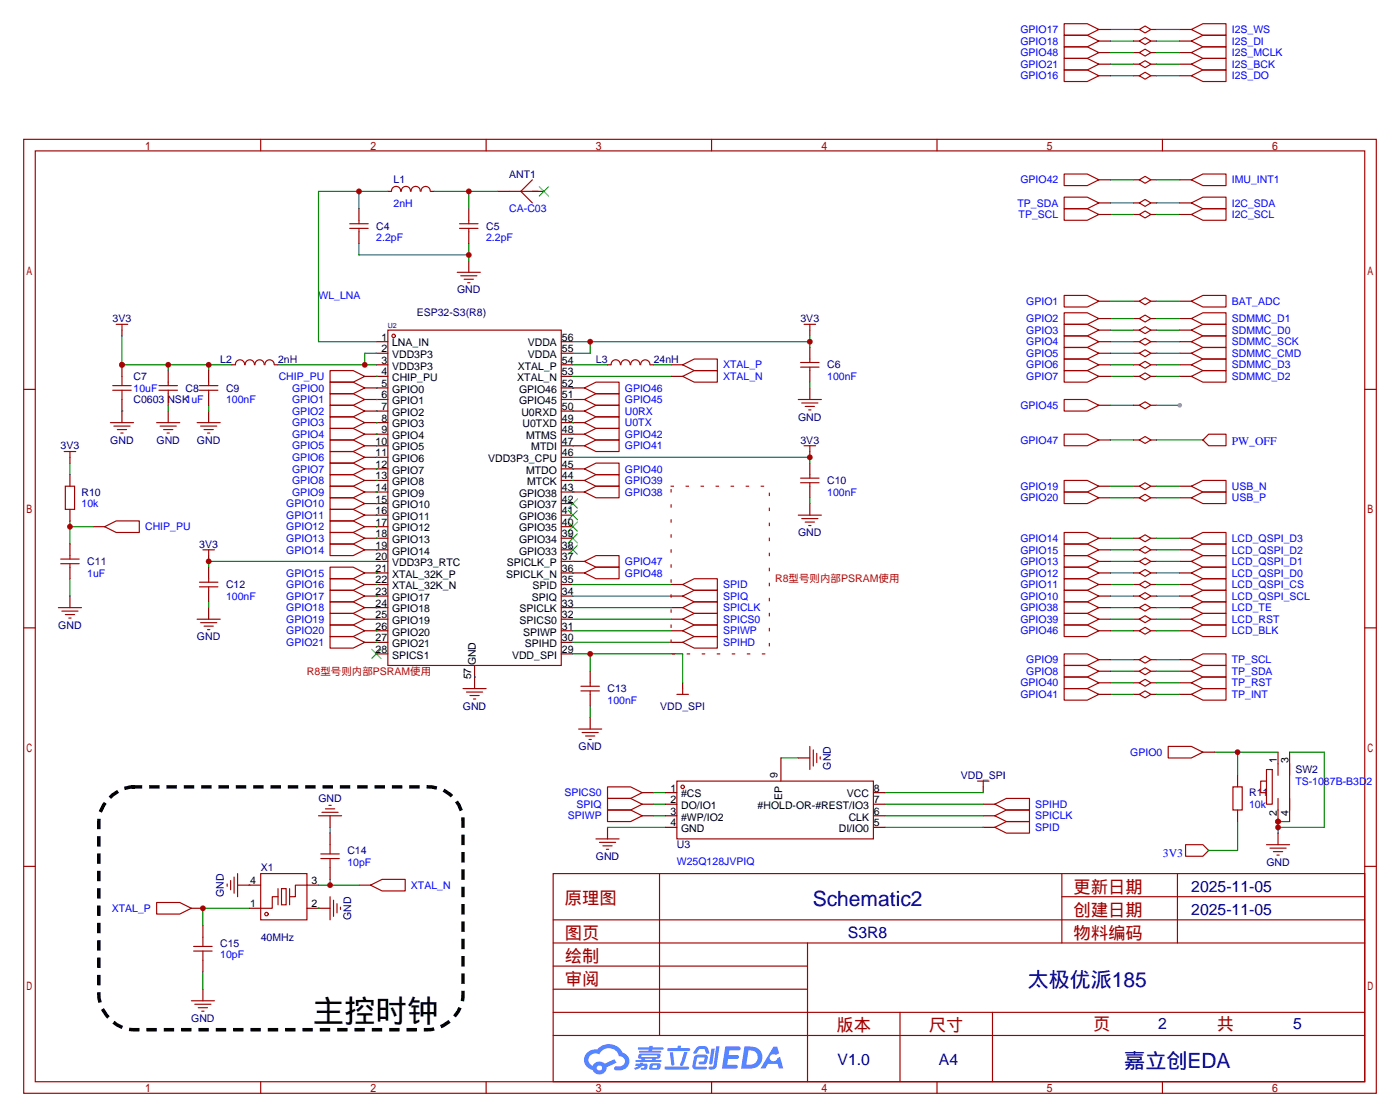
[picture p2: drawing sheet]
<svg xmlns="http://www.w3.org/2000/svg" width="308mm" height="245mm" viewBox="0 0 308 245" stroke-linecap="round" stroke-linejoin="round" font-family="sans-serif">
<g fill="none" stroke="#a10000" stroke-width=".25">
<path d="M5.2 30.6h297.2v209.6h-297.2zM7.7 33.1h292.1v204.5h-292.1zM57.3 30.6v2.5M106.8 30.6v2.5M156.3 30.6v2.5M205.9 30.6v2.5M255.4 30.6v2.5M5.2 85.5h2.5M299.8 85.5h2.6M5.2 137.9h2.5M299.8 137.9h2.6M5.2 190.3h2.5"/>
<path d="M121.5 191.9h178.3v45.7h-178.3zM144.9 191.9v35.6M233.3 191.9v15.2M233.3 197h66.5M258.7 191.9v15.2M299.8 190.3h2.6M121.5 212.2h55.9M121.5 207.1h178.3M121.5 217.3h55.9M121.5 202.1h178.3M177.4 207.1v30.5M57.3 237.6v2.6"/>
<path d="M106.8 237.6v2.6M121.5 227.5h178.3M121.5 222.4h178.3M156.3 237.6v2.6M197.7 222.4v15.2M205.9 237.6v2.6M218.1 222.4v15.2M255.4 237.6v2.6"/>
</g>
<g fill="#5487ff">
<path d="M159.4 229.9h2.6a.48 .48 0 0 1 .7 .4 .48 .48 0 0 1-.7 .4h-1.8l-.1 1.1h1.9a.43 .43 0 0 1 .4 .4 .43 .43 0 0 1-.5 .4h-1.9l-.2 1.3h1.6a.45 .45 0 0 1 .6 .2 .45 .45 0 0 1-.1 .6h-3.3z"/>
<path d="M169.9 229.9h.9l.4 1.5-.8 .3a.84 .84 0 0 0-1.2 .2 .84 .84 0 0 0 .3 1.2 .84 .84 0 0 0 1.2-.4l.1-.3 .6-.2 .7 2.5h-1l-.3-1h-2l-.6 1h-1.1z"/>
<path d="M156.3 230.3h.7l-.5 3.2a.36 .36 0 0 1-.3 .3 .36 .36 0 0 1-.4-.3z"/>
<path d="M157.4 229.8h.7l-.6 4.3a1.13 1.13 0 0 1-1.8 .6l.2-.4h.7l.2-.2z"/>
<path d="M153.1 230.1l.6-.3h1a.77 .77 0 0 1 .8 .5l.3 1-.1 .2-.6-.1-.2-.8-.3-.2-.9 .1-.7 1-.7-.1z"/>
<path d="M152.6 232l.6-.3 1.7-.1a.81 .81 0 0 1 .6 .6 .81 .81 0 0 1-.1 .8 .81 .81 0 0 1-.9 .8h-.7a.32 .32 0 0 1-.3-.3 .32 .32 0 0 1 .4-.3h.7l.2-.9h-1.6l-.4 1.9 2.2 .1a.32 .32 0 0 1 .3 .3 .32 .32 0 0 1-.4 .3h-2.2l-.5-.3-.1-.5z"/>
<path d="M146.1 234.3h5a.33 .33 0 0 1 .3 .3 .33 .33 0 0 1-.4 .3h-4.8l-.2-.1z"/>
<path d="M150.3 231.1h.8l-.7 2a.98 .98 0 0 1-.7 1.1l-.3-.3z"/>
<path d="M147.2 231.1h.7l.3 2.6a.34 .34 0 0 1-.3 .4 .34 .34 0 0 1-.4-.3z"/>
<path d="M146.7 230.2h2.1l.3-.5h.5l-.1 .5h1.8a.32 .32 0 0 1 .4 .4 .32 .32 0 0 1-.4 .3h-4.5l-.2-.2z"/>
<path d="M139.7 233.7h.9l.1-.3h.6v.2l.8 .1 .2 .2-.2 .9-.2 .1-1.1 .1v-.4l.7-.1 .1-.3a.68 .68 0 0 0-1 .4l-1.1 .4-.2-.4 1-.5h-.7z"/>
<path d="M140.2 230.1h2.4l.1-.3 .7-.1v.4h2.1l.3 .3-.3 .2h-2.2v.2h1.8l.2 .3-.2 .1h-4.5l-.1-.4h2v-.2h-2.2l-.2-.2z"/>
<path d="M163.6 229.9l-.8 4.8h1.7a2.5 2.5 0 0 0 3-2.4 2.5 2.5 0 0 0-3.1-2.4zM164.4 230.7a1.61 1.61 0 0 1 2.1 1.5 1.61 1.61 0 0 1-1.8 1.7h-.7z"/>
<path d="M140.4 231.6l-.2 .8 .7 .2 .1 .2h-1.3l.1 .5h5.3l.3-.2-.2-.3h-1.2l.2-.2a.7 .7 0 0 0 .8-.3 .7 .7 0 0 0 0-.8l-4.2-.1zM141 231.8l3.4 .1-.2 .3h-3.2zM141.7 232.6h1.7l-.2 .2h-1.4z"/>
<path d="M142.8 233.8a1.05 1.05 0 0 0 0 1.1 2.91 2.91 0 0 0 2.2-.1 .98 .98 0 0 0 0-1.2h-1.7zM143.4 234.1l.9-.1 .1 .4-.3 .2-.8-.1z"/>
<path d="M129.1 231.2a2.23 2.23 0 0 0-.7 2.3 2.23 2.23 0 0 0 1.8 1.6 1.58 1.58 0 0 0 1.8 .9 1.58 1.58 0 0 0 1.3-1.5l2.2-1.1-.5-.7-2.1 1a1.65 1.65 0 0 0-2.7 .4 1.47 1.47 0 0 1-.7-2.1 1.47 1.47 0 0 1 2.2-.4 2.3 2.3 0 0 1 2.3-1.3 2.3 2.3 0 0 1 2 1.7 1.12 1.12 0 0 1 1.3 1 1.12 1.12 0 0 1-1.1 1.2h-.7a.45 .45 0 0 0-.6 .4 .45 .45 0 0 0 .4 .5 2.21 2.21 0 0 0 2.3-.5 2.21 2.21 0 0 0 .5-2.3 2.13 2.13 0 0 0-1.3-1.1 3.3 3.3 0 0 0-5.6-.7l-1.1 .1zM131.1 234.6a.6 .6 0 0 1 1.2 0 .6 .6 0 0 1-1.2 0z"/>
</g>
<g fill="none" stroke="#870000" stroke-width=".25">
<path d="M82.7 75.1h2.5M82.7 77.6h2.5M123.3 75.1h2.6M123.3 77.6h2.6M80.1 82.7h5.1M80.1 85.2h5.1M82.7 80.1h2.5M82.7 87.8h2.5M82.7 90.3h2.5M82.7 92.8h2.5M82.7 95.4h2.5M82.7 97.9h2.5"/>
<path d="M123.3 80.1h2.6M123.3 82.7h2.6M123.3 85.2h2.6M123.3 87.8h2.6M123.3 90.3h2.6M123.3 92.8h2.6M123.3 95.4h2.6M123.3 97.9h2.6M82.7 100.5h2.5M82.7 103h2.5M82.7 105.5h2.5M82.7 108.1h2.5"/>
<path d="M82.7 110.6h2.5M82.7 113.2h2.5M82.7 115.7h2.5M82.7 118.2h2.5M123.3 100.5h2.6M123.3 103h2.6M123.3 105.5h2.6M123.3 108.1h2.6M123.3 110.6h2.6M123.3 113.2h2.6M123.3 115.7h2.6M123.3 118.2h2.6"/>
<path d="M82.7 120.8h2.5M82.7 123.3h2.5M82.7 125.9h2.5M82.7 128.4h2.5M82.7 130.9h2.5M82.7 133.5h2.5M82.7 136h2.5M82.7 138.6h2.5M123.3 120.8h2.6M123.3 123.3h2.6M123.3 125.9h2.6M123.3 128.4h2.6"/>
<path d="M123.3 130.9h2.6M123.3 133.5h2.6M123.3 136h2.6M123.3 138.6h2.6M147.4 128.4h2.6M147.4 130.9h2.6M147.4 133.5h2.6M147.4 136h2.6M147.4 138.6h2.6M82.7 141.1h2.5M82.7 143.6h2.5M104.3 146.2v2.5"/>
<path d="M123.3 141.1h2.6M123.3 143.6h2.6M147.4 141.1h2.6M150 150v1.3"/>
</g>
<path d="M124.8 109.6l2.1 2M124.8 112.1l2.1 2.1M124.8 114.7l2.1 2M124.8 117.2l2.1 2.1M124.8 119.8l2.1 2M126.9 109.6l-2.1 2M126.9 112.1l-2.1 2.1M126.9 114.7l-2.1 2M126.9 117.2l-2.1 2.1M126.9 119.8l-2.1 2M81.7 142.6l2 2.1M83.7 142.6l-2 2.1" fill="none" stroke="#3c3" stroke-width=".25"/>
<g fill="none" stroke="#a10000" stroke-width=".25">
<path d="M85.2 72.5h38.1v73.7h-38.1zM72.5 81.4h5.1l2.5 1.3-2.5 1.2h-5.1zM72.5 83.9h5.1l2.5 1.3-2.5 1.3h-5.1zM150 136l2.5-1.3h5.1v2.6h-5.1zM150 130.9l2.5-1.2h5.1v2.5h-5.1zM150 138.6l2.5-1.3h5.1v2.5h-5.1zM150 128.4l2.5-1.3h5.1v2.6h-5.1zM150 133.5l2.5-1.3h5.1v2.5h-5.1zM148.7 152.5h2.6M150 141.1l2.5-1.3h5.1v2.6h-5.1zM150 151.3v1.2"/>
<circle cx="86.5" cy="73.8" r=".38"/>
</g>
<path d="M82.7 82.7h.1M82.7 85.2h.1M125.9 138.6h21.5M125.9 136h21.5M125.9 130.9h21.5M125.9 128.4h21.5M125.9 133.5h21.5M125.9 141.1h21.5M125.9 143.6h24.1v6.4M129.7 143.6v3.8" fill="none" stroke="#008700" stroke-width=".25"/>
<circle cx="129.7" cy="143.6" r=".63" fill="#c00"/>
<g fill="none" stroke="#870000" stroke-width=".25">
<path d="M177.9 72.5v1.3M80.1 87.8h2.6M80.1 97.9h2.6M80.1 95.4h2.6M80.1 90.3h2.6M80.1 92.8h2.6M125.9 87.8h2.5M125.9 85.2h2.5M125.9 97.9h2.5M125.9 95.4h2.5M147.4 82.7h2.6M147.4 80.1h2.6"/>
<path d="M177.9 85.2v2.6M177.9 99.2v1.3M80.1 103h2.6M80.1 105.5h2.6M125.9 108.1h2.5M125.9 103h2.5M125.9 105.5h2.5M80.1 130.9h2.6M80.1 133.5h2.6M80.1 138.6h2.6M80.1 136h2.6M125.9 125.9h2.5"/>
<path d="M125.9 123.3h2.5M80.1 141.1h2.6M104.3 148.7v2.6"/>
</g>
<g fill="none" stroke="#a10000" stroke-width=".25">
<path d="M176.7 71.2h2.5M177.9 71.2v1.3M72.5 96.6h5.1l2.5 1.3-2.5 1.3h-5.1zM72.5 86.5h5.1l2.5 1.3-2.5 1.2h-5.1zM72.5 89h5.1l2.5 1.3-2.5 1.3h-5.1zM72.5 91.6h5.1l2.5 1.2-2.5 1.3h-5.1zM72.5 94.1h5.1l2.5 1.3-2.5 1.2h-5.1zM128.4 87.8l2.5-1.3h5.1v2.5h-5.1zM128.4 85.2l2.5-1.3h5.1v2.6h-5.1zM128.4 95.4l2.5-1.3h5.1v2.5h-5.1zM128.4 97.9l2.5-1.3h5.1v2.6h-5.1zM150 82.7l2.5-1.3h5.1v2.5h-5.1z"/>
<path d="M150 80.1l2.5-1.2h5.1v2.5h-5.1zM175.4 87.8h5.1M176.1 88.5h3.6M176.7 97.9h2.5M176.9 89.3h2M177.7 90h.5M177.9 97.9v1.3M72.5 101.7h5.1l2.5 1.3-2.5 1.3h-5.1zM72.5 104.3h5.1l2.5 1.2-2.5 1.3h-5.1zM128.4 108.1l2.5-1.3h5.1v2.5h-5.1zM128.4 103l2.5-1.3h5.1v2.6h-5.1zM128.4 105.5l2.5-1.2h5.1v2.5h-5.1z"/>
<path d="M72.5 129.7h5.1l2.5 1.2-2.5 1.3h-5.1zM72.5 132.2h5.1l2.5 1.3-2.5 1.2h-5.1zM72.5 139.8h5.1l2.5 1.3-2.5 1.3h-5.1zM72.5 137.3h5.1l2.5 1.3-2.5 1.2h-5.1zM72.5 134.7h5.1l2.5 1.3-2.5 1.3h-5.1zM128.4 125.9l2.5-1.3h5.1v2.5h-5.1zM128.4 123.3l2.5-1.3h5.1v2.6h-5.1zM101.7 151.3h5.1M102.5 152h3.5M103.3 152.8h2M104 153.5h.5"/>
</g>
<g fill="none" stroke="#008700" stroke-width=".25">
<path d="M82.7 97.9h.1M82.7 90.3h.1M82.7 87.8h.1M82.7 92.8h.1M82.7 95.4h.1M125.9 97.9h.1M125.9 95.4h.1M125.9 85.2h.1M125.9 87.8h.1M125.9 82.7h21.5M82.7 105.5h.1M82.7 103h.1"/>
<path d="M125.9 108.1h.1M125.9 105.5h.1M125.9 103h.1M125.9 100.5h52v1.2M82.7 130.9h.1M82.7 133.5h.1M82.7 138.6h.1M82.7 136h.1M125.9 125.9h.1M125.9 123.3h.1M82.7 141.1h.1M104.3 148.7h.1"/>
</g>
<circle cx="177.9" cy="100.5" r=".63" fill="#c00"/>
<path d="M177.9 110.6v2.6M45.8 122v1.3" fill="none" stroke="#870000" stroke-width=".25"/>
<path d="M175.4 113.2h5.1M176.1 113.9h3.6M176.9 114.7h2M177.7 115.4h.5M44.6 120.8h2.5M45.8 120.8v1.2" fill="none" stroke="#a10000" stroke-width=".25"/>
<path d="M82.7 123.3h-36.9v1.3" fill="none" stroke="#008700" stroke-width=".25"/>
<circle cx="45.8" cy="123.3" r=".63" fill="#c00"/>
<g fill="none" stroke="#870000" stroke-width=".25">
<path d="M26.8 72.5v1.3M45.8 90.3v2.5M125.9 90.3h2.5M125.9 92.8h2.5M80.1 100.5h2.6M80.1 108.1h2.6M80.1 110.6h2.6M80.1 113.2h2.6M80.1 115.7h2.6M80.1 118.2h2.6M45.8 133.5v2.5M80.1 120.8h2.6"/>
<path d="M80.1 125.9h2.6M80.1 128.4h2.6M129.7 157.6v2.5"/>
</g>
<g fill="none" stroke="#a10000" stroke-width=".25">
<path d="M25.5 71.2h2.6M26.8 71.2v1.3M43.3 92.8h5.1M44.1 93.6h3.5M44.8 94.4h2.1M45.6 95.1h.5M72.5 99.2h5.1l2.5 1.3-2.5 1.2h-5.1zM128.4 90.3l2.5-1.3h5.1v2.6h-5.1zM128.4 92.8l2.5-1.2h5.1v2.5h-5.1zM72.5 106.8h5.1l2.5 1.3-2.5 1.2h-5.1zM72.5 109.3h5.1l2.5 1.3-2.5 1.3h-5.1zM72.5 111.9h5.1l2.5 1.3-2.5 1.2h-5.1z"/>
<path d="M72.5 114.4h5.1l2.5 1.3-2.5 1.3h-5.1zM72.5 117h5.1l2.5 1.2-2.5 1.3h-5.1zM72.5 119.5h5.1l2.5 1.3-2.5 1.2h-5.1zM43.3 136h5.1M44.1 136.8h3.5M44.8 137.5h2.1M45.6 138.3h.5M72.5 124.6h5.1l2.5 1.3-2.5 1.2h-5.1zM72.5 127.1h5.1l2.5 1.3-2.5 1.3h-5.1zM127.1 160.1h5.1M127.9 160.9h3.5M128.7 161.7h2"/>
<path d="M129.4 162.4h.5"/>
</g>
<g fill="none" stroke="#008700" stroke-width=".25">
<path d="M125.9 75.1h52M129.7 75.1v2.5h-3.8M177.9 73.8v2.5M125.9 90.3h.1M125.9 92.8h.1M82.7 100.5h.1M82.7 108.1h.1M82.7 110.6h.1M82.7 113.2h.1M82.7 115.7h.1M82.7 118.2h.1M82.7 120.8h.1"/>
<path d="M82.7 125.9h.1M82.7 128.4h.1"/>
</g>
<path d="M147.4 106.8h21.6v36.8h-21.6z" fill="none" stroke="#f00" stroke-width=".25" stroke-dasharray=".5 2.8"/>
<g fill="#c00">
<circle cx="177.9" cy="75.1" r=".63"/>
<circle cx="129.7" cy="75.1" r=".63"/>
</g>
<path d="M26.8 90.3v2.5" fill="none" stroke="#870000" stroke-width=".25"/>
<path d="M24.3 92.8h5M25 93.6h3.6M25.8 94.4h2M26.5 95.1h.6" fill="none" stroke="#a10000" stroke-width=".25"/>
<path d="M26.8 73.8v6.3h24.1M37 80.1v1.3M45.8 80.1v1.3" fill="none" stroke="#008700" stroke-width=".25"/>
<g fill="#c00">
<circle cx="37" cy="80.1" r=".63"/>
<circle cx="26.8" cy="80.1" r=".63"/>
<circle cx="45.8" cy="80.1" r=".63"/>
</g>
<path d="M37 90.3v2.5" fill="none" stroke="#870000" stroke-width=".25"/>
<path d="M34.4 92.8h5.1M35.2 93.6h3.5M35.9 94.4h2.1M36.7 95.1h.5" fill="none" stroke="#a10000" stroke-width=".25"/>
<path d="M82.7 77.6h-2.6v2.5M37 89v1.3M61.1 80.1h21.6" fill="none" stroke="#008700" stroke-width=".25"/>
<circle cx="80.1" cy="80.1" r=".63" fill="#c00"/>
<path d="M125.9 80.1h7.6M143.6 80.1h3.8M54.7 199.5h-10.1v3.8" fill="none" stroke="#008700" stroke-width=".25"/>
<path d="M42 199.5h2.6M78.9 194.4h2.5" fill="none" stroke="#870000" stroke-width=".25"/>
<path d="M34.4 198.2h5.1l2.5 1.3-2.5 1.3h-5.1zM81.4 194.4l2.5-1.2h5.1v2.5h-5.1z" fill="none" stroke="#a10000" stroke-width=".25"/>
<circle cx="44.6" cy="199.5" r=".63" fill="#c00"/>
<path d="M70 194.4h8.9M72.5 193.2v1.2" fill="none" stroke="#008700" stroke-width=".25"/>
<circle cx="72.5" cy="194.4" r=".63" fill="#c00"/>
<g fill="none" stroke="#870000" stroke-width=".25">
<path d="M249 6.5h1.3M249 9h1.3M249 14.1h1.3M252.9 6.5h1.2M252.9 9h1.2M252.9 14.1h1.2M259.2 6.5h2.5M259.2 9h2.5M259.2 14.1h2.5M249 70h1.3M249 72.5h1.3M249 75.1h1.3"/>
<path d="M249 77.6h1.3M252.9 70h1.2M252.9 72.5h1.2M252.9 75.1h1.2M252.9 77.6h1.2M249 80.1h1.3M249 82.7h1.3M249 96.6h1.3M252.9 80.1h1.2M252.9 82.7h1.2M252.9 96.6h1.2M241.4 109.3h2.6"/>
<path d="M241.4 106.8h2.6M249 109.3h1.3M249 106.8h1.3M252.9 109.3h1.2M252.9 106.8h1.2M259.2 109.3h2.5M259.2 106.8h2.5M72.5 179.2v2.5M52.2 194.4h5.1M54.7 199.5h2.6M67.4 199.5h5.1M67.4 194.4h2.6"/>
<path d="M280.8 183v2.5M44.6 217.3v2.5"/>
</g>
<g fill="none" stroke="#a10000" stroke-width=".25">
<path d="M250.3 6.5l1.3-.8 1.3 .8-1.3 .7zM250.3 9l1.3-.7 1.3 .7-1.3 .8zM250.3 14.1l1.3-.8 1.3 .8-1.3 .8zM261.7 6.5l2.6-1.3h5.1v2.5h-5.1zM261.7 9l2.6-1.3h5.1v2.6h-5.1zM261.7 14.1l2.6-1.3h5.1v2.6h-5.1zM250.3 70l1.3-.8 1.3 .8-1.3 .7zM250.3 72.5l1.3-.7 1.3 .7-1.3 .8zM250.3 75.1l1.3-.8 1.3 .8-1.3 .7zM250.3 77.6l1.3-.8 1.3 .8-1.3 .8zM250.3 80.1l1.3-.7 1.3 .7-1.3 .8zM250.3 82.7l1.3-.8 1.3 .8-1.3 .7z"/>
<path d="M250.3 96.6l1.3-.7 1.3 .7-1.3 .8zM233.8 108.1h5.1l2.5 1.2-2.5 1.3h-5.1zM233.8 105.5h5.1l2.5 1.3-2.5 1.3h-5.1zM250.3 106.8l1.3-.8 1.3 .8-1.3 .8zM250.3 109.3l1.3-.7 1.3 .7-1.3 .8zM261.7 109.3l2.6-1.2h5.1v2.5h-5.1zM261.7 106.8l2.6-1.3h5.1v2.6h-5.1zM70 179.2h5.1M70.7 178.4h3.6M71.5 177.7h2M72.3 176.9h.5M49.9 194.2v.5"/>
<path d="M50.7 193.4v2.1M51.4 192.7v3.5M52.2 191.9v5.1M57.3 191.9h10.1v10.2h-10.1zM61.1 197h-1.3v2.5h-2.5M61.1 195.2v3.6M61.8 195.2h1.1v3.6h-1.1zM63.6 195.2v3.6M67.4 194.4h-2.5v2.6h-1.3M72.5 197v5.1M73.3 197.7v3.6M74 198.5v2"/>
<path d="M74.8 199.3v.5M278.3 185.5h5M279 186.3h3.6M279.8 187.1h2M280.5 187.8h.6M42 219.8h5.1M42.8 220.6h3.6M43.6 221.4h2M44.3 222.1h.5"/>
<circle cx="58.5" cy="200.8" r=".38"/>
</g>
<path d="M29.3 172.8h64.8a7.6 7.6 0 0 1 7.6 7.7v38.1a8.2 8.2 0 0 1-7.6 7.6h-64.8a8.2 8.2 0 0 1-7.6-7.6v-38.1a8.2 8.2 0 0 1 7.6-7.7" fill="none" stroke="#000" stroke-width=".76" stroke-dasharray="1.5 2.3"/>
<g fill="none" stroke="#008700" stroke-width=".25">
<path d="M244 6.5h5M244 9h5M244 14.1h5M254.1 6.5h5.1M254.1 9h5.1M254.1 14.1h5.1M244 96.6h5M254.1 96.6h10.2M244 106.8h5M244 109.3h5M254.1 106.8h5.1M254.1 109.3h5.1"/>
<path d="M266.8 165.2h14M271.9 165.2v5.1M54.7 194.4h.1M70 199.5h.1"/>
</g>
<circle cx="271.9" cy="165.2" r=".63" fill="#c00"/>
<path d="M260.5 185.5h3.8l1.3 1.3-1.3 1.3h-3.8z" fill="none" stroke="#a10000" stroke-width=".25"/>
<path d="M265.6 186.8h.1" fill="none" stroke="#870000" stroke-width=".25"/>
<path d="M283.3 165.2h7.7v16.5h-10.2M271.9 180.5v6.3h-6.3M283.3 180.5h-2.5v2.5" fill="none" stroke="#008700" stroke-width=".25"/>
<g fill="#c00">
<circle cx="280.8" cy="180.5" r=".63"/>
<circle cx="280.8" cy="181.7" r=".63"/>
</g>
<path d="M15.4 100.5v1.2M20.4 115.7h2.6M15.4 130.9v2.6M264.3 165.2h2.5" fill="none" stroke="#870000" stroke-width=".25"/>
<path d="M14.1 99.2h2.5M15.4 99.2v1.3M23 115.7l2.5-1.3h5.1v2.6h-5.1zM12.8 133.5h5.1M13.6 134.2h3.5M14.4 135h2M15.1 135.8h.5M256.7 164h5l2.6 1.2-2.6 1.3h-5z" fill="none" stroke="#a10000" stroke-width=".25"/>
<path d="M15.4 101.7v2.6M15.4 114.4v5.1M15.4 115.7h5M15.4 127.1v3.8" fill="none" stroke="#008700" stroke-width=".25"/>
<circle cx="15.4" cy="115.7" r=".63" fill="#c00"/>
<path d="M78.9 42v3.8M85.2 42h-15.2v33.1h12.7" fill="none" stroke="#008700" stroke-width=".25"/>
<circle cx="78.9" cy="42" r=".63" fill="#c00"/>
<path d="M109.3 42h2.6M117 42h2.5" fill="none" stroke="#870000" stroke-width=".25"/>
<path d="M118.5 41l2 2.1M120.5 41l-2 2.1" fill="none" stroke="#3c3" stroke-width=".25"/>
<path d="M117 39.5l-2.6 2.5 2.6 2.6M111.9 42h6.3" fill="none" stroke="#a10000" stroke-width=".25"/>
<path d="M95.4 42h13.9M103 42v3.8" fill="none" stroke="#008700" stroke-width=".25"/>
<circle cx="103" cy="42" r=".63" fill="#c00"/>
<path d="M103 57.3v2.5" fill="none" stroke="#870000" stroke-width=".25"/>
<path d="M100.5 59.8h5M101.2 60.6h3.6M102 61.3h2M102.7 62.1h.6" fill="none" stroke="#a10000" stroke-width=".25"/>
<path d="M78.9 53.5v2.5h24.1M103 53.5v3.8" fill="none" stroke="#008700" stroke-width=".25"/>
<circle cx="103" cy="56" r=".63" fill="#c00"/>
<g fill="none" stroke="#870000" stroke-width=".25">
<path d="M241.4 11.6h2.6M249 16.6h1.3M252.9 16.6h1.2M259.2 70h2.5M259.2 72.5h2.5M259.2 75.1h2.5M259.2 77.6h2.5M26.8 80.1v2.6M26.8 87.8v2.5M259.2 80.1h2.5M259.2 82.7h2.5M249 118.2h1.3"/>
<path d="M252.9 118.2h1.2M259.2 118.2h2.5M249 136h1.3M249 120.8h1.3M249 123.3h1.3M249 125.9h1.3M249 128.4h1.3M249 130.9h1.3M249 138.6h1.3M252.9 136h1.2M252.9 120.8h1.2M252.9 123.3h1.2"/>
<path d="M252.9 125.9h1.2M252.9 128.4h1.2M252.9 130.9h1.2M252.9 138.6h1.2M259.2 136h2.5M259.2 120.8h2.5M259.2 123.3h2.5M259.2 125.9h2.5M259.2 128.4h2.5M259.2 130.9h2.5M259.2 133.5h2.5M259.2 138.6h2.5"/>
<path d="M249 144.9h1.3M249 147.4h1.3M249 150h1.3M249 152.5h1.3M252.9 144.9h1.2M252.9 147.4h1.2M252.9 150h1.2M252.9 152.5h1.2M259.2 144.9h2.5M259.2 147.4h2.5M259.2 150h2.5M259.2 152.5h2.5"/>
</g>
<g fill="none" stroke="#a10000" stroke-width=".25">
<path d="M233.8 10.3h5.1l2.5 1.3-2.5 1.2h-5.1zM250.3 16.6l1.3-.7 1.3 .7-1.3 .8zM261.7 70l2.6-1.3h5.1v2.5h-5.1zM261.7 72.5l2.6-1.3h5.1v2.6h-5.1zM261.7 75.1l2.6-1.3h5.1v2.5h-5.1zM261.7 77.6l2.6-1.3h5.1v2.6h-5.1zM24.8 85.7h4M24.8 84.7h4M26.8 82.7v2M261.7 80.1l2.6-1.2h5.1v2.5h-5.1zM261.7 82.7l2.6-1.3h5.1v2.5h-5.1zM250.3 118.2l1.3-.7 1.3 .7-1.3 .8z"/>
<path d="M261.7 118.2l2.6-1.2h5.1v2.5h-5.1zM250.3 120.8l1.3-.8 1.3 .8-1.3 .7zM250.3 123.3l1.3-.7 1.3 .7-1.3 .8zM250.3 125.9l1.3-.8 1.3 .8-1.3 .7zM250.3 128.4l1.3-.8 1.3 .8-1.3 .8zM250.3 130.9l1.3-.7 1.3 .7-1.3 .8zM250.3 136l1.3-.7 1.3 .7-1.3 .8zM250.3 138.6l1.3-.8 1.3 .8-1.3 .7zM261.7 136l2.6-1.3h5.1v2.6h-5.1zM261.7 120.8l2.6-1.3h5.1v2.5h-5.1zM261.7 123.3l2.6-1.3h5.1v2.6h-5.1zM261.7 125.9l2.6-1.3h5.1v2.5h-5.1z"/>
<path d="M261.7 128.4l2.6-1.3h5.1v2.6h-5.1zM261.7 130.9l2.6-1.2h5.1v2.5h-5.1zM261.7 133.5l2.6-1.3h5.1v2.5h-5.1zM261.7 138.6l2.6-1.3h5.1v2.5h-5.1zM250.3 144.9l1.3-.8 1.3 .8-1.3 .8zM250.3 147.4l1.3-.7 1.3 .7-1.3 .8zM250.3 150l1.3-.8 1.3 .8-1.3 .7zM250.3 152.5l1.3-.7 1.3 .7-1.3 .8zM261.7 144.9l2.6-1.3h5.1v2.6h-5.1zM261.7 147.4l2.6-1.2h5.1v2.5h-5.1zM261.7 150l2.6-1.3h5.1v2.6h-5.1zM261.7 152.5l2.6-1.2h5.1v2.5h-5.1z"/>
</g>
<g fill="none" stroke="#008700" stroke-width=".25">
<path d="M244 16.6h5M254.1 16.6h5.1M244 70h5M244 72.5h5M244 75.1h5M244 77.6h5M254.1 70h5.1M254.1 72.5h5.1M254.1 75.1h5.1M254.1 77.6h5.1M244 80.1h5M244 82.7h5"/>
<path d="M254.1 80.1h5.1M254.1 82.7h5.1M244 118.2h5M254.1 118.2h5.1M244 120.8h5M244 123.3h5M244 125.9h5M244 128.4h5M244 130.9h5M244 136h5M244 138.6h5M254.1 120.8h5.1"/>
<path d="M254.1 123.3h5.1M254.1 125.9h5.1M254.1 128.4h5.1M254.1 130.9h5.1M254.1 136h5.1M254.1 138.6h5.1M244 144.9h5M244 147.4h5M244 150h5M244 152.5h5M254.1 144.9h5.1M254.1 147.4h5.1"/>
<path d="M254.1 150h5.1M254.1 152.5h5.1M72.5 181.7v1.3M44.6 213.5v3.8"/>
</g>
<circle cx="26.8" cy="80.1" r=".63" fill="#c00"/>
<g fill="none" stroke="#a10000" stroke-width=".25">
<path d="M233.8 12.8h5.1l2.5 1.3-2.5 1.3h-5.1zM233.8 5.2h5.1l2.5 1.3-2.5 1.2h-5.1zM233.8 15.4h5.1l2.5 1.2-2.5 1.3h-5.1zM233.8 7.7h5.1l2.5 1.3-2.5 1.3h-5.1zM250.3 11.6l1.3-.8 1.3 .8-1.3 .7zM261.7 11.6l2.6-1.3h5.1v2.5h-5.1zM261.7 16.6l2.6-1.2h5.1v2.5h-5.1zM233.8 38.2h5.1l2.5 1.3-2.5 1.3h-5.1zM250.3 39.5l1.3-.8 1.3 .8-1.3 .8zM261.7 39.5l2.6-1.3h5.1v2.6h-5.1zM76.8 50.2h4.1M76.8 49.1h4.1"/>
<path d="M78.9 48.4v.7M78.9 50.2v.7M86 42a1.01 1.01 0 0 1 1-1.1 1.01 1.01 0 0 1 1 1.1M88.2 42a1.01 1.01 0 0 1 1-1.1 1.01 1.01 0 0 1 1 1.1M90.3 42a1.01 1.01 0 0 1 1-1.1 1.01 1.01 0 0 1 1 1.1M92.5 42a1.01 1.01 0 0 1 1-1.1 1.01 1.01 0 0 1 1 1.1M101 50.2h4M101 49.1h4M103 48.4v.7M103 50.2v.7M233.8 43.3h5.1l2.5 1.3-2.5 1.2h-5.1zM233.8 45.8h5.1l2.5 1.3-2.5 1.3h-5.1z"/>
<path d="M250.3 44.6l1.3-.8 1.3 .8-1.3 .7zM250.3 47.1l1.3-.7 1.3 .7-1.3 .8zM261.7 44.6l2.6-1.3h5.1v2.5h-5.1zM261.7 47.1l2.6-1.3h5.1v2.6h-5.1zM175.9 79.6h4.1M177.9 78.9v.7M233.8 64.9h5.1l2.5 1.3-2.5 1.2h-5.1zM233.8 78.9h5.1l2.5 1.2-2.5 1.3h-5.1zM233.8 76.3h5.1l2.5 1.3-2.5 1.3h-5.1zM233.8 73.8h5.1l2.5 1.3-2.5 1.2h-5.1zM233.8 71.2h5.1l2.5 1.3-2.5 1.3h-5.1zM233.8 68.7h5.1l2.5 1.3-2.5 1.2h-5.1z"/>
<path d="M250.3 66.2l1.3-.8 1.3 .8-1.3 .7zM261.7 66.2l2.6-1.3h5.1v2.5h-5.1zM26.8 85.7v2.1M34.9 85.7h4.1M34.9 84.7h4.1M37 83.9v.8M37 85.7v.8M43.8 85.7h4.1M43.8 84.7h4.1M45.8 83.9v.8M45.8 85.7v.8M51.7 80.1a1.01 1.01 0 0 1 1-1.1 1.01 1.01 0 0 1 1 1.1"/>
<path d="M53.9 80.1a1.01 1.01 0 0 1 1-1.1 1.01 1.01 0 0 1 1 1.1M56 80.1a1.01 1.01 0 0 1 1-1.1 1.01 1.01 0 0 1 1 1.1M58.2 80.1a1.01 1.01 0 0 1 1-1.1 1.01 1.01 0 0 1 1 1.1M134.3 80.1a1.01 1.01 0 0 1 1-1.1 1.01 1.01 0 0 1 1 1.1M136.4 80.1a1.01 1.01 0 0 1 1-1.1 1.01 1.01 0 0 1 1 1.1M138.6 80.1a1.01 1.01 0 0 1 1-1.1 1.01 1.01 0 0 1 1 1.1M140.8 80.1a1.01 1.01 0 0 1 1-1.1 1.01 1.01 0 0 1 1 1.1M175.9 80.6h4.1M177.9 80.6v.8M233.8 81.4h5.1l2.5 1.3-2.5 1.2h-5.1zM233.8 87.8h5.1l2.5 1.2-2.5 1.3h-5.1zM233.8 95.4h5.1l2.5 1.2-2.5 1.3h-5.1z"/>
<path d="M264.3 96.6l1.3-1.2h3.8v2.5h-3.8zM14.4 106.8h2v5.1h-2zM175.9 106h4.1M175.9 105h4.1M177.9 104.3v.7M177.9 106v.8M233.8 117h5.1l2.5 1.2-2.5 1.3h-5.1zM233.8 119.5h5.1l2.5 1.3-2.5 1.2h-5.1zM13.3 123.8h4.1M13.3 122.8h4.1M15.4 122v.8M15.4 123.8v.8"/>
<path d="M43.8 128.9h4.1M43.8 127.9h4.1M45.8 127.1v.8M45.8 128.9v.8M233.8 129.7h5.1l2.5 1.2-2.5 1.3h-5.1zM233.8 127.1h5.1l2.5 1.3-2.5 1.3h-5.1zM233.8 122h5.1l2.5 1.3-2.5 1.3h-5.1zM233.8 124.6h5.1l2.5 1.3-2.5 1.2h-5.1zM233.8 134.7h5.1l2.5 1.3-2.5 1.3h-5.1zM233.8 132.2h5.1l2.5 1.3-2.5 1.2h-5.1zM233.8 137.3h5.1l2.5 1.3-2.5 1.2h-5.1zM250.3 133.5l1.3-.8 1.3 .8-1.3 .7z"/>
<path d="M127.6 151.8h4.1M127.6 150.7h4.1M129.7 150v.7M129.7 151.8v.7M233.8 146.2h5.1l2.5 1.2-2.5 1.3h-5.1zM233.8 143.6h5.1l2.5 1.3-2.5 1.3h-5.1zM233.8 148.7h5.1l2.5 1.3-2.5 1.3h-5.1zM233.8 151.3h5.1l2.5 1.2-2.5 1.3h-5.1zM133.5 172.8h5.1l2.5 1.3-2.5 1.3h-5.1zM133.5 175.4h5.1l2.5 1.3-2.5 1.2h-5.1zM133.5 177.9h5.1l2.5 1.3-2.5 1.3h-5.1zM148.7 171.6h43.2v12.7h-43.2z"/>
<path d="M177.9 164v5M178.7 164.7v3.6M179.5 165.5v2M180.2 166.2v.6M214.8 171.6h2.5M216 171.6v1.2M218.6 176.7l2.5-1.3h5.1v2.5h-5.1zM218.6 179.2l2.5-1.3h5.1v2.6h-5.1zM270.9 172.8h2v5.1h-2zM280.8 167.8v2.5M280.8 175.4v2.5M70.5 188.6h4"/>
<path d="M70.5 187.6h4M72.5 185.5v2.1M72.5 188.6v2M130.9 184.3h5.1M131.7 185h3.6M132.5 185.8h2M133.2 186.6h.5M218.6 181.7l2.5-1.2h5.1v2.5h-5.1zM42.5 208.9h4.1M42.5 207.9h4.1M44.6 205.9v2M44.6 208.9v2"/>
<circle cx="150" cy="172.8" r=".38"/>
</g>
<g fill="none" stroke="#008700" stroke-width=".25">
<path d="M244 11.6h5M254.1 11.6h5.1M244 39.5h5M254.1 39.5h5.1M244 44.6h5M244 47.1h5M254.1 44.6h5.1M254.1 47.1h5.1M244 66.2h5M254.1 66.2h5.1M26.8 90.3h.1M45.8 89v1.3"/>
<path d="M177.9 83.9v1.3M244 89h5M177.9 109.3v1.3M45.8 132.2v1.3M244 133.5h5M254.1 133.5h5.1M129.7 155.1v2.5M143.6 176.7h2.6M143.6 179.2h2.6M143.6 174.1h2.6M171.6 166.5h3.8M194.4 176.7h21.6"/>
<path d="M194.4 179.2h21.6M194.4 174.1h21.6M133.5 181.7h12.7M194.4 181.7h21.6"/>
</g>
<g fill="none" stroke="#870000" stroke-width=".25">
<path d="M241.4 14.1h2.6M241.4 6.5h2.6M241.4 16.6h2.6M241.4 9h2.6M249 11.6h1.3M252.9 11.6h1.2M259.2 16.6h2.5M259.2 11.6h2.5M241.4 39.5h2.6M249 39.5h1.3M252.9 39.5h1.2M259.2 39.5h2.5"/>
<path d="M78.9 45.8v2.6M78.9 50.9v2.6M85.2 42h.8M94.6 42h.8M103 45.8v2.6M103 50.9v2.6M241.4 44.6h2.6M241.4 47.1h2.6M249 44.6h1.3M249 47.1h1.3M252.9 44.6h1.2M252.9 47.1h1.2"/>
<path d="M259.2 44.6h2.5M259.2 47.1h2.5M177.9 76.3v2.6M241.4 66.2h2.6M241.4 77.6h2.6M241.4 75.1h2.6M241.4 72.5h2.6M241.4 70h2.6M249 66.2h1.3M252.9 66.2h1.2M259.2 66.2h2.5M37 81.4v2.5"/>
<path d="M37 86.5v2.5M45.8 81.4v2.5M45.8 86.5v2.5M50.9 80.1h.8M60.3 80.1h.8M133.5 80.1h.7M142.9 80.1h.7M177.9 81.4v2.5M241.4 80.1h2.6M241.4 82.7h2.6M241.4 89h2.6M241.4 96.6h2.6"/>
<path d="M264.3 96.6h.1M15.4 104.3v2.5M15.4 111.9v2.5M15.4 119.5v2.5M177.9 101.7v2.6M177.9 106.8v2.5M241.4 118.2h2.6M15.4 124.6v2.5M45.8 124.6v2.5M45.8 129.7v2.5M241.4 133.5h2.6M241.4 130.9h2.6"/>
<path d="M241.4 128.4h2.6M241.4 123.3h2.6M241.4 125.9h2.6M241.4 120.8h2.6M241.4 136h2.6M241.4 138.6h2.6M249 133.5h1.3M252.9 133.5h1.2M129.7 147.4v2.6M129.7 152.5v2.6M241.4 147.4h2.6M241.4 144.9h2.6"/>
<path d="M241.4 150h2.6M241.4 152.5h2.6M141.1 174.1h2.5M141.1 176.7h2.5M141.1 179.2h2.5M146.2 174.1h2.5M146.2 176.7h2.5M146.2 179.2h2.5M171.6 166.5v5.1M175.4 166.5h2.5M191.9 174.1h2.5M191.9 176.7h2.5"/>
<path d="M191.9 179.2h2.5M216 176.7h2.6M216 179.2h2.6M216 172.8v1.3M271.9 170.3v2.5M271.9 177.9v2.6M280.8 165.2v2.6M280.8 177.9v2.6M283.3 165.2v2.6M283.3 177.9v2.6M72.5 183v2.5M72.5 190.6v2.6"/>
<path d="M133.5 181.7v2.6M146.2 181.7h2.5M191.9 181.7h2.5M216 181.7h2.6M44.6 203.3v2.6M44.6 210.9v2.6"/>
</g>
<circle cx="280.8" cy="180.5" r=".63" fill="#c00"/>
<path d="M250.3 89l1.3-.7 1.3 .7-1.3 .8zM278.3 169h1.2v7.7h-1.2zM278.3 171.6h-1.3v2.5h1.3M283.3 167.8v10.1" fill="none" stroke="#a10000" stroke-width=".25"/>
<path d="M249 89h1.3M252.9 89h1.2" fill="none" stroke="#870000" stroke-width=".25"/>
<path d="M254.1 89h5.1" fill="none" stroke="#008700" stroke-width=".25"/>
<circle cx="259.2" cy="89" r=".51" fill="#999"/>
<text font-size="6.9" x="68.7" y="224.5">主控时钟</text>
<g font-size="4.6" fill="#000080">
<text x="178.6" y="199.1">Schematic2</text>
<text x="225.8" y="216.8">太极优派185</text>
<text x="247" y="234.6">嘉立创EDA</text>
</g>
<g font-size="3.8" fill="#a00000">
<text x="235.8" y="196.1">更新日期</text>
<text x="124.1" y="198.6">原理图</text>
<text x="235.8" y="201.2">创建日期</text>
<text x="124.1" y="206.2">图页</text>
<text x="235.8" y="206.2">物料编码</text>
<text x="124.1" y="211.3">绘制</text>
<text x="124.1" y="216.4">审阅</text>
<text x="183.8" y="226.6">版本</text>
<text x="204.1" y="226.6">尺寸</text>
<text x="240.2" y="226.3">页</text>
<text x="267.3" y="226.3">共</text>
</g>
<g font-size="3.5" fill="#000080">
<text x="261.7" y="195.9">2025-11-05</text>
<text x="261.7" y="201">2025-11-05</text>
<text x="186.3" y="206">S3R8</text>
<text x="254.4" y="226.1">2</text>
<text x="284.2" y="226.1">5</text>
<text x="184" y="234">V1.0</text>
<text x="206.3" y="234">A4</text>
</g>
<g font-size="2.6" fill="#00f">
<text x="270.6" y="97.7">PW_OFF</text>
<text x="255.5" y="188.2">3V3</text>
</g>
<g font-size="2.3" fill="#00f">
<text x="224.2" y="7.3">GPIO17</text>
<text x="224.2" y="9.8">GPIO18</text>
<text x="270.6" y="7.3">I2S_WS</text>
<text x="270.6" y="9.8">I2S_DI</text>
<text x="224.2" y="12.4">GPIO48</text>
<text x="224.2" y="14.9">GPIO21</text>
<text x="224.2" y="17.4">GPIO16</text>
<text x="270.6" y="14.9">I2S_BCK</text>
<text x="270.6" y="12.4">I2S_MCLK</text>
<text x="270.6" y="17.4">I2S_DO</text>
<text x="224.2" y="40.3">GPIO42</text>
<text x="270.6" y="40.3">IMU_INT1</text>
<text x="86.5" y="45.4">2nH</text>
<text x="111.9" y="46.7">CA-C03</text>
<text x="223.6" y="45.4">TP_SDA</text>
<text x="223.8" y="47.9">TP_SCL</text>
<text x="270.6" y="45.4">I2C_SDA</text>
<text x="270.6" y="47.9">I2C_SCL</text>
<text x="82.7" y="53">2.2pF</text>
<text x="106.8" y="53">2.2pF</text>
<text x="70" y="65.7">WL_LNA</text>
<text x="225.5" y="67">GPIO1</text>
<text x="225.5" y="70.8">GPIO2</text>
<text x="270.6" y="70.8">SDMMC_D1</text>
<text x="270.6" y="67">BAT_ADC</text>
<text x="225.5" y="75.9">GPIO4</text>
<text x="225.5" y="73.3">GPIO3</text>
<text x="270.6" y="73.3">SDMMC_D0</text>
<text x="270.6" y="75.9">SDMMC_SCK</text>
<text x="61.2" y="83.5">CHIP_PU</text>
<text x="158.9" y="83.5">XTAL_N</text>
<text x="158.9" y="80.9">XTAL_P</text>
<text x="181.7" y="83.5">100nF</text>
<text x="225.5" y="80.9">GPIO6</text>
<text x="225.5" y="78.4">GPIO5</text>
<text x="225.5" y="83.5">GPIO7</text>
<text x="270.6" y="78.4">SDMMC_CMD</text>
<text x="270.6" y="80.9">SDMMC_D3</text>
<text x="270.6" y="83.5">SDMMC_D2</text>
<text x="29.3" y="86">10uF</text>
<text x="49.7" y="88.6">100nF</text>
<text x="64.2" y="86">GPIO0</text>
<text x="64.2" y="88.6">GPIO1</text>
<text x="137.3" y="88.6">GPIO45</text>
<text x="137.3" y="86">GPIO46</text>
<text x="224.2" y="89.8">GPIO45</text>
<text x="64.2" y="91.1">GPIO2</text>
<text x="64.2" y="93.6">GPIO3</text>
<text x="137.3" y="91.1">U0RX</text>
<text x="137.3" y="93.6">U0TX</text>
<text x="64.2" y="98.7">GPIO5</text>
<text x="64.2" y="96.2">GPIO4</text>
<text x="64.2" y="101.3">GPIO6</text>
<text x="137.3" y="96.2">GPIO42</text>
<text x="137.3" y="98.7">GPIO41</text>
<text x="224.2" y="97.5">GPIO47</text>
<text x="64.2" y="103.8">GPIO7</text>
<text x="64.2" y="106.3">GPIO8</text>
<text x="137.3" y="103.8">GPIO40</text>
<text x="137.3" y="106.3">GPIO39</text>
<text x="224.2" y="107.6">GPIO19</text>
<text x="270.6" y="107.6">USB_N</text>
<text x="17.9" y="111.4">10k</text>
<text x="62.9" y="111.4">GPIO10</text>
<text x="62.9" y="114">GPIO11</text>
<text x="64.2" y="108.9">GPIO9</text>
<text x="137.3" y="108.9">GPIO38</text>
<text x="181.7" y="108.9">100nF</text>
<text x="224.2" y="110.2">GPIO20</text>
<text x="270.6" y="110.2">USB_P</text>
<text x="31.9" y="116.5">CHIP_PU</text>
<text x="62.9" y="116.5">GPIO12</text>
<text x="62.9" y="119">GPIO13</text>
<text x="224.2" y="119">GPIO14</text>
<text x="270.6" y="119">LCD_QSPI_D3</text>
<text x="62.9" y="121.6">GPIO14</text>
<text x="137.3" y="124.1">GPIO47</text>
<text x="224.2" y="124.1">GPIO13</text>
<text x="224.2" y="121.6">GPIO15</text>
<text x="270.6" y="121.6">LCD_QSPI_D2</text>
<text x="270.6" y="124.1">LCD_QSPI_D1</text>
<text x="19.2" y="126.7">1uF</text>
<text x="49.7" y="131.7">100nF</text>
<text x="62.9" y="131.7">GPIO17</text>
<text x="62.9" y="126.7">GPIO15</text>
<text x="62.9" y="129.2">GPIO16</text>
<text x="137.3" y="126.7">GPIO48</text>
<text x="158.9" y="131.7">SPIQ</text>
<text x="158.9" y="129.2">SPID</text>
<text x="224.2" y="131.7">GPIO10</text>
<text x="224.2" y="129.2">GPIO11</text>
<text x="224.2" y="126.7">GPIO12</text>
<text x="270.6" y="126.7">LCD_QSPI_D0</text>
<text x="270.6" y="129.2">LCD_QSPI_CS</text>
<text x="270.6" y="131.7">LCD_QSPI_SCL</text>
<text x="62.9" y="134.3">GPIO18</text>
<text x="62.9" y="136.8">GPIO19</text>
<text x="158.9" y="136.8">SPICS0</text>
<text x="158.9" y="134.3">SPICLK</text>
<text x="224.2" y="136.8">GPIO39</text>
<text x="224.2" y="134.3">GPIO38</text>
<text x="270.6" y="136.8">LCD_RST</text>
<text x="270.6" y="134.3">LCD_TE</text>
<text x="62.9" y="141.9">GPIO21</text>
<text x="62.9" y="139.4">GPIO20</text>
<text x="158.9" y="139.4">SPIWP</text>
<text x="158.9" y="141.9">SPIHD</text>
<text x="224.2" y="139.4">GPIO46</text>
<text x="270.6" y="139.4">LCD_BLK</text>
<text x="225.5" y="148.3">GPIO8</text>
<text x="225.5" y="145.7">GPIO9</text>
<text x="270.6" y="145.7">TP_SCL</text>
<text x="270.6" y="148.3">TP_SDA</text>
<text x="133.5" y="154.6">100nF</text>
<text x="224.2" y="150.8">GPIO40</text>
<text x="224.2" y="153.3">GPIO41</text>
<text x="270.6" y="150.8">TP_RST</text>
<text x="270.6" y="153.3">TP_INT</text>
<text x="248.3" y="166">GPIO0</text>
<text x="284.6" y="172.4">TS-1087B-B3D2</text>
<text x="124" y="174.9">SPICS0</text>
<text x="126.7" y="177.5">SPIQ</text>
<text x="227.5" y="177.5">SPIHD</text>
<text x="274.4" y="177.5">10k</text>
<text x="124.8" y="180">SPIWP</text>
<text x="227.5" y="180">SPICLK</text>
<text x="227.5" y="182.5">SPID</text>
<text x="76.3" y="190.2">10pF</text>
<text x="148.7" y="189.9">W25Q128JVPIQ</text>
<text x="90.3" y="195.2">XTAL_N</text>
<text x="24.5" y="200.3">XTAL_P</text>
<text x="48.4" y="210.5">10pF</text>
</g>
<g font-size="2.3" fill="#000080">
<text x="86.5" y="40.3">L1</text>
<text x="111.9" y="39">ANT1</text>
<text x="82.7" y="50.5">C4</text>
<text x="106.8" y="50.5">C5</text>
<text x="100.4" y="64.4">GND</text>
<text x="24.7" y="70.8">3V3</text>
<text x="91.6" y="69.5">ESP32-S3(R8)</text>
<text x="175.9" y="70.8">3V3</text>
<text x="29.3" y="83.5">C7</text>
<text x="48.4" y="79.7">L2</text>
<text x="61.1" y="79.7">2nH</text>
<text x="130.9" y="79.7">L3</text>
<text x="143.6" y="79.7">24nH</text>
<text x="181.7" y="80.9">C6</text>
<text x="29.3" y="88.6">C0603 NSK1uF</text>
<text x="40.8" y="86">C8</text>
<text x="49.7" y="86">C9</text>
<text x="175.4" y="92.4">GND</text>
<text x="13.3" y="98.7">3V3</text>
<text x="24.2" y="97.5">GND</text>
<text x="34.4" y="97.5">GND</text>
<text x="43.3" y="97.5">GND</text>
<text x="175.9" y="97.5">3V3</text>
<text x="181.7" y="106.3">C10</text>
<text x="17.9" y="108.9">R10</text>
<text x="175.4" y="117.8">GND</text>
<text x="19.2" y="124.1">C11</text>
<text x="43.8" y="120.3">3V3</text>
<text x="49.7" y="129.2">C12</text>
<text x="12.8" y="138.1">GND</text>
<text x="43.3" y="140.6">GND</text>
<text x="101.7" y="155.9">GND</text>
<text x="133.5" y="152.1">C13</text>
<text x="145" y="155.9">VDD_SPI</text>
<text x="127.1" y="164.8">GND</text>
<text x="182.5" y="169.1" transform="rotate(-90 182.5 169.1)">GND</text>
<text x="211.1" y="171.1">VDD_SPI</text>
<text x="284.6" y="169.8">SW2</text>
<text x="70" y="176.2">GND</text>
<text x="274.4" y="174.9">R11</text>
<text x="57.3" y="191.4">X1</text>
<text x="76.3" y="187.6">C14</text>
<text x="130.9" y="188.9">GND</text>
<text x="148.7" y="186.4">U3</text>
<text x="278.2" y="190.2">GND</text>
<text x="49.2" y="197" transform="rotate(-90 49.2 197)">GND</text>
<text x="77.1" y="202.1" transform="rotate(-90 77.1 202.1)">GND</text>
<text x="48.4" y="207.9">C15</text>
<text x="57.3" y="206.7">40MHz</text>
<text x="42" y="224.5">GND</text>
</g>
<g font-size="2.3">
<text x="83.8" y="77.4">2</text>
<text x="83.8" y="74.8">1</text>
<text x="86.2" y="76.1">LNA_IN</text>
<text x="116" y="76.1">VDDA</text>
<text x="123.4" y="74.8">56</text>
<text x="123.4" y="77.4">55</text>
<text x="83.8" y="82.4">4</text>
<text x="83.8" y="79.9">3</text>
<text x="86.2" y="83.7">CHIP_PU</text>
<text x="86.2" y="81.2">VDD3P3</text>
<text x="86.2" y="78.6">VDD3P3</text>
<text x="113.7" y="83.7">XTAL_N</text>
<text x="113.8" y="81.2">XTAL_P</text>
<text x="116" y="78.6">VDDA</text>
<text x="123.4" y="79.9">54</text>
<text x="123.4" y="82.4">53</text>
<text x="83.8" y="87.5">6</text>
<text x="83.8" y="85">5</text>
<text x="86.2" y="88.8">GPIO1</text>
<text x="86.2" y="86.3">GPIO0</text>
<text x="114" y="86.3">GPIO46</text>
<text x="114" y="88.8">GPIO45</text>
<text x="123.4" y="85">52</text>
<text x="123.4" y="87.5">51</text>
<text x="83.8" y="95.1">9</text>
<text x="83.8" y="92.6">8</text>
<text x="83.8" y="90.1">7</text>
<text x="86.2" y="93.9">GPIO3</text>
<text x="86.2" y="91.3">GPIO2</text>
<text x="114.6" y="91.3">U0RXD</text>
<text x="114.8" y="93.9">U0TXD</text>
<text x="123.4" y="90.1">50</text>
<text x="123.4" y="92.6">49</text>
<text x="123.4" y="95.1">48</text>
<text x="82.5" y="100.2">11</text>
<text x="82.5" y="97.7">10</text>
<text x="86.2" y="101.5">GPIO6</text>
<text x="86.2" y="99">GPIO5</text>
<text x="86.2" y="96.4">GPIO4</text>
<text x="107.2" y="101.5">VDD3P3_CPU</text>
<text x="115.6" y="96.4">MTMS</text>
<text x="116.7" y="99">MTDI</text>
<text x="123.4" y="97.7">47</text>
<text x="123.4" y="100.2">46</text>
<text x="82.5" y="107.8">14</text>
<text x="82.5" y="105.3">13</text>
<text x="82.5" y="102.8">12</text>
<text x="86.2" y="106.6">GPIO8</text>
<text x="86.2" y="104">GPIO7</text>
<text x="115.6" y="104">MTDO</text>
<text x="115.8" y="106.6">MTCK</text>
<text x="123.4" y="102.8">45</text>
<text x="123.4" y="105.3">44</text>
<text x="123.4" y="107.8">43</text>
<text x="82.5" y="112.9">16</text>
<text x="82.5" y="110.4">15</text>
<text x="86.2" y="111.7">GPIO10</text>
<text x="86.2" y="109.1">GPIO9</text>
<text x="114" y="109.1">GPIO38</text>
<text x="114" y="111.7">GPIO37</text>
<text x="123.4" y="110.4">42</text>
<text x="123.4" y="112.9">41</text>
<text x="82.5" y="118">18</text>
<text x="82.5" y="115.5">17</text>
<text x="86.2" y="119.3">GPIO13</text>
<text x="86.2" y="116.7">GPIO12</text>
<text x="86.2" y="114.2">GPIO11</text>
<text x="114" y="114.2">GPIO36</text>
<text x="114" y="116.7">GPIO35</text>
<text x="114" y="119.3">GPIO34</text>
<text x="123.4" y="115.5">40</text>
<text x="123.4" y="118">39</text>
<text x="82.5" y="125.6">21</text>
<text x="82.5" y="123.1">20</text>
<text x="82.5" y="120.5">19</text>
<text x="86.2" y="124.4">VDD3P3_RTC</text>
<text x="86.2" y="121.8">GPIO14</text>
<text x="111.3" y="124.4">SPICLK_P</text>
<text x="114" y="121.8">GPIO33</text>
<text x="123.4" y="120.5">38</text>
<text x="123.4" y="123.1">37</text>
<text x="123.4" y="125.6">36</text>
<text x="82.5" y="130.7">23</text>
<text x="82.5" y="128.2">22</text>
<text x="86.2" y="132">GPIO17</text>
<text x="86.2" y="129.4">XTAL_32K_N</text>
<text x="86.2" y="126.9">XTAL_32K_P</text>
<text x="111.2" y="126.9">SPICLK_N</text>
<text x="116.9" y="132">SPIQ</text>
<text x="117" y="129.4">SPID</text>
<text x="123.4" y="128.2">35</text>
<text x="123.4" y="130.7">34</text>
<text x="82.5" y="135.8">25</text>
<text x="82.5" y="133.2">24</text>
<text x="86.2" y="137.1">GPIO19</text>
<text x="86.2" y="134.5">GPIO18</text>
<text x="114.2" y="134.5">SPICLK</text>
<text x="114.2" y="137.1">SPICS0</text>
<text x="123.4" y="133.2">33</text>
<text x="123.4" y="135.8">32</text>
<text x="82.5" y="143.4">28</text>
<text x="82.5" y="140.9">27</text>
<text x="82.5" y="138.3">26</text>
<text x="86.2" y="142.1">GPIO21</text>
<text x="86.2" y="139.6">GPIO20</text>
<text x="114.9" y="139.6">SPIWP</text>
<text x="115.3" y="142.1">SPIHD</text>
<text x="123.4" y="138.3">31</text>
<text x="123.4" y="140.9">30</text>
<text x="123.4" y="143.4">29</text>
<text x="86.2" y="144.7">SPICS1</text>
<text x="103.6" y="149.2" transform="rotate(-90 103.6 149.2)">57</text>
<text x="104.6" y="146.2" transform="rotate(-90 104.6 146.2)">GND</text>
<text x="112.5" y="144.7">VDD_SPI</text>
<text x="280.6" y="167.6" transform="rotate(-90 280.6 167.6)">1</text>
<text x="283.1" y="167.6" transform="rotate(-90 283.1 167.6)">3</text>
<text x="147.3" y="173.9">1</text>
<text x="170.9" y="170.8" transform="rotate(-90 170.9 170.8)">9</text>
<text x="192" y="173.9">8</text>
<text x="147.3" y="176.4">2</text>
<text x="147.3" y="179">3</text>
<text x="149.7" y="175.2">#CS</text>
<text x="149.7" y="177.7">DO/IO1</text>
<text x="166.5" y="177.7">#HOLD-OR-#REST/IO3</text>
<text x="171.9" y="175.7" transform="rotate(-90 171.9 175.7)">EP</text>
<text x="186.1" y="175.2">VCC</text>
<text x="192" y="179">6</text>
<text x="192" y="176.4">7</text>
<text x="280.6" y="179.3" transform="rotate(-90 280.6 179.3)">2</text>
<text x="283.1" y="179.3" transform="rotate(-90 283.1 179.3)">4</text>
<text x="147.3" y="181.5">4</text>
<text x="149.7" y="180.2">#WP/IO2</text>
<text x="149.7" y="182.8">GND</text>
<text x="184.3" y="182.8">DI/IO0</text>
<text x="186.5" y="180.2">CLK</text>
<text x="192" y="181.5">5</text>
<text x="55" y="194.2">4</text>
<text x="68.5" y="194.2">3</text>
<text x="55" y="199.3">1</text>
<text x="68.5" y="199.3">2</text>
</g>
<g font-size="2.3" fill="#f00">
<text x="170.3" y="127.9">R8型号则内部PSRAM使用</text>
<text x="67.4" y="148.3">R8型号则内部PSRAM使用</text>
</g>
<text font-size="1.6" fill="#000080" x="85.2" y="72.1">U2</text>
</svg>
